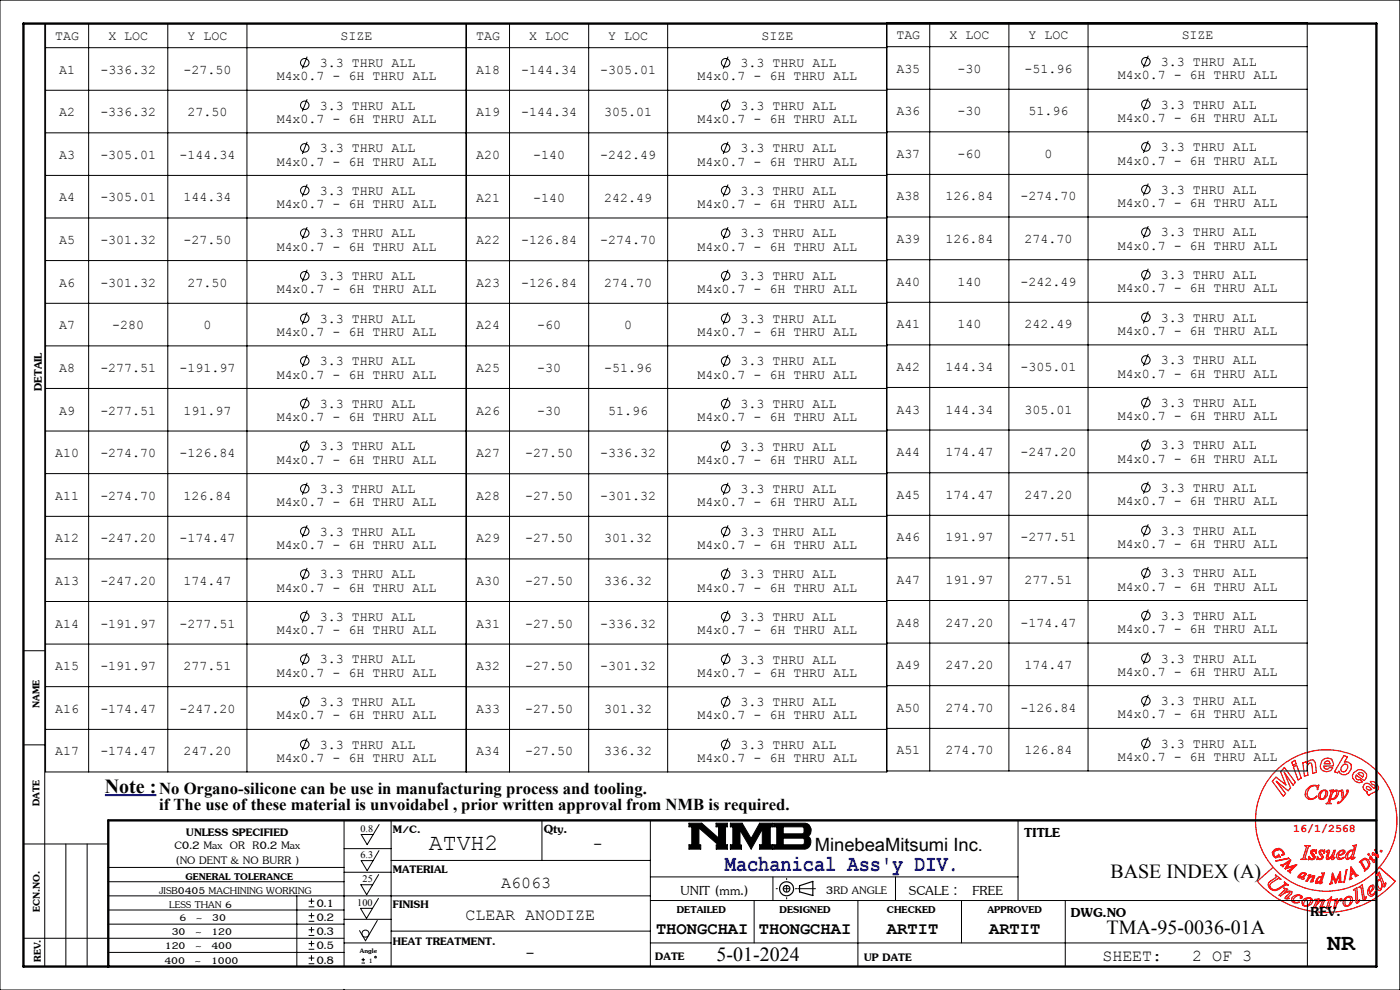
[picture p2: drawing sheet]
<svg xmlns="http://www.w3.org/2000/svg" width="297mm" height="210mm" viewBox="0 0 297 210" stroke-linecap="round" stroke-linejoin="round" font-family="sans-serif">
<g fill="none" stroke="#000" stroke-width=".21">
<path d="M0 0h297v210h-297zM9.5 5v200M9.7 5h89.1v158.8h-89.1zM9.7 19.1h89.1M9.7 10.1h89.1M18.8 5v158.8M35.6 5v158.8M52.4 5v158.8M65.2 12l-1.1 2.6M99 19.1h89.1M99 10.1h89.1M108.1 5v158.8"/>
<path d="M124.9 5v158.8M141.6 5v158.8M154.4 12l-1 2.6M188.1 18.9h89.2M188.1 9.9h89.2M188.1 5h-89.1v158.8h89.1v-159h89.2v158.7h-89.2M197.2 4.8v158.7M214 4.8v158.7M230.8 4.8v158.7M243.6 11.8l-1 2.5M9.7 28.2h89.1M9.7 37.2h89.1"/>
<path d="M65.2 21.1l-1.1 2.5M65.2 30.1l-1.1 2.6M65.2 39.1l-1.1 2.6M99 28.2h89.1M99 37.2h89.1M154.4 21.1l-1 2.5M154.4 30.1l-1 2.6M154.4 39.1l-1 2.6M188.1 28h89.2M188.1 37h89.2M243.6 20.8l-1 2.6M243.6 29.9l-1 2.5"/>
<path d="M243.6 38.9l-1 2.6M9.7 46.2h89.1M9.7 55.3h89.1M65.2 48.2l-1.1 2.5M65.2 57.2l-1.1 2.6M99 46.2h89.1M99 55.3h89.1M154.4 48.2l-1 2.5M154.4 57.2l-1 2.6M188.1 46h89.2M188.1 55.1h89.2M243.6 48l-1 2.5"/>
<path d="M243.6 57l-1 2.5M9.7 64.3h89.1M9.7 73.4h89.1M65.2 66.2l-1.1 2.6M65.2 75.3l-1.1 2.5M99 64.3h89.1M99 73.4h89.1M154.4 66.2l-1 2.6M154.4 75.3l-1 2.5M188.1 64.1h89.2M188.1 73.2h89.2M243.6 66l-1 2.6"/>
<path d="M243.6 75.1l-1 2.5M9.7 82.4h89.1M9.7 91.4h89.1M65.2 84.3l-1.1 2.6M65.2 93.4l-1.1 2.5M99 82.4h89.1M99 91.4h89.1M154.4 84.3l-1 2.6M154.4 93.4l-1 2.5M188.1 82.2h89.2M188.1 91.2h89.2M243.6 84.1l-1 2.6"/>
<path d="M243.6 93.2l-1 2.5M9.7 100.5h89.1M9.7 109.5h89.1M9.7 118.6h89.1M65.2 102.4l-1.1 2.5M65.2 111.4l-1.1 2.6M99 109.5h89.1M99 118.6h89.1M99 100.5h89.1M154.4 102.4l-1 2.6M154.4 111.4l-1 2.6M188.1 100.3h89.2"/>
<path d="M188.1 109.3h89.2M188.1 118.3h89.2M243.6 102.2l-1 2.5M243.6 111.2l-1 2.6M5 138h4.5M9.7 127.6h89.1M9.7 136.6h89.1M65.2 120.5l-1.1 2.5M65.2 129.5l-1.1 2.6M65.2 138.6l-1.1 2.5M99 127.6h89.1M99 136.6h89.1"/>
<path d="M154.4 120.5l-1 2.5M154.4 129.5l-1 2.6M154.4 138.6l-1 2.5M188.1 127.4h89.2M188.1 136.4h89.2M243.6 120.3l-1 2.5M243.6 129.3l-1 2.6M243.6 138.4l-1 2.5M5 158h4.5M9.7 145.7h89.1M9.7 154.7h89.1M65.2 147.6l-1.1 2.5"/>
<path d="M65.2 156.6l-1.1 2.6M99 154.7h89.1M99 145.7h89.1M154.4 147.6l-1 2.6M154.4 156.6l-1 2.6M188.1 145.4h89.2M188.1 154.5h89.2M243.6 147.4l-1 2.5M243.6 156.4l-1 2.6M5 179h18M14 179v26M18.5 179v26"/>
<path d="M73 174v31M80.4 174.9l-2.5 4.3-1.3-2.2h2.6M83 174v31M115 174v8.5M138 174v31M146.2 174.6h2.7l3.5 3.2v-2.4h-.5v-.8h2.4v.8h-.4v3.8h.4v.9h-2.4v-.9h.5l-4.1-3.6v3.6h.4v.9h-2.5v-.9h.6v-3.8h-.6zM154.9 174.6h2.5l1.9 3.3 1.8-3.3h2.8v.8h-.5v3.8h.5v.9h-2.8v-.9h.6v-3.3l-2.4 4.2-2.3-4v3.2h.3v.8h-2.4v-.9h.6v-3.8h-.6zM164.1 174.6l7.2 .1a1.6 1.6 0 0 1 .4 2.5l-.4 .2a1.48 1.48 0 0 1 .7 1.6 1.48 1.48 0 0 1-1.4 1.1h-6.5v-.9h.7v-3.8h-.7zM166.2 175.4h4.2l.2 .3v.9l-.3 .3h-4.1zM166.2 177.8h4.2l.2 .3v.9l-.3 .2h-4.1zM216 174v17M5 199h68"/>
<path d="M22.9 184h50.1M23 190h115M23 196h50M23 193h50M23 187h50M63 190v15M65.5 192.4h1.2M65.5 191.2h1.2M65.5 195.4h1.2M65.5 194.2h1.2M65.5 198.4h1.2M65.5 197.2h1.2"/>
<path d="M66.1 190.6v1.2M66.1 193.6v1.2M66.1 196.6v1.2M66.1 199.6v1.2M73 195h10M73 185h10M73 180h10M80 195.3l-2.5 4.3-1.2-2.2M80.3 190.6l-2.5 4.2-1.3-2.1h2.5M80.3 185.5l-2.5 4.3-1.2-2.1h2.5M80.4 180.4l-2.5 4.3-1.3-2.1h2.6M83 197.5h55"/>
<path d="M83 182.5h55M138 186h78M138 191h154M160 191v9M164 186v5M182 191v14M190 186v5M204 191v9M226 191v14M277.4 191v14M23 202h50M65.5 201.4h1.2"/>
<path d="M65.5 200.2h1.2M65.5 204.4h1.2M65.5 203.2h1.2M66.1 202.6v1.2M73 200h10M76.7 204.3h.7M76.7 203.6h.7M77 203.2v.7M138 200h139.4"/>
<circle cx="64.7" cy="13.3" r=".89"/>
<circle cx="153.9" cy="13.3" r=".9"/>
<circle cx="243.1" cy="13.1" r=".9"/>
<circle cx="64.6" cy="22.3" r=".9"/>
<circle cx="64.6" cy="31.4" r=".9"/>
<circle cx="153.9" cy="22.3" r=".9"/>
<circle cx="153.9" cy="31.4" r=".89"/>
<circle cx="243.1" cy="22.1" r=".9"/>
<circle cx="243.1" cy="31.2" r=".9"/>
<circle cx="64.7" cy="40.4" r=".89"/>
<circle cx="64.7" cy="49.4" r=".89"/>
<circle cx="64.7" cy="58.5" r=".89"/>
<circle cx="153.9" cy="58.5" r=".9"/>
<circle cx="153.9" cy="49.4" r=".89"/>
<circle cx="153.9" cy="40.4" r=".89"/>
<circle cx="243.1" cy="40.2" r=".89"/>
<circle cx="243.1" cy="49.2" r=".89"/>
<circle cx="243.1" cy="58.3" r=".89"/>
<circle cx="64.6" cy="76.6" r=".9"/>
<circle cx="64.6" cy="67.5" r=".9"/>
<circle cx="153.9" cy="67.5" r=".9"/>
<circle cx="153.9" cy="76.6" r=".89"/>
<circle cx="243.1" cy="67.3" r=".9"/>
<circle cx="243.1" cy="76.3" r=".9"/>
<circle cx="64.7" cy="94.6" r=".89"/>
<circle cx="64.7" cy="85.6" r=".89"/>
<circle cx="153.9" cy="94.6" r=".89"/>
<circle cx="153.9" cy="85.6" r=".89"/>
<circle cx="243.1" cy="94.4" r=".89"/>
<circle cx="243.1" cy="85.4" r=".89"/>
<circle cx="64.6" cy="112.7" r=".9"/>
<circle cx="64.7" cy="103.7" r=".89"/>
<circle cx="153.9" cy="103.7" r=".9"/>
<circle cx="153.9" cy="112.7" r=".9"/>
<circle cx="243.1" cy="112.5" r=".9"/>
<circle cx="243.1" cy="103.5" r=".89"/>
<circle cx="64.6" cy="121.7" r=".9"/>
<circle cx="64.6" cy="130.8" r=".9"/>
<circle cx="64.7" cy="139.8" r=".89"/>
<circle cx="153.9" cy="139.8" r=".89"/>
<circle cx="153.9" cy="121.8" r=".89"/>
<circle cx="153.9" cy="130.8" r=".89"/>
<circle cx="243.1" cy="121.5" r=".9"/>
<circle cx="243.1" cy="130.6" r=".89"/>
<circle cx="243.1" cy="139.6" r=".89"/>
<circle cx="64.7" cy="148.9" r=".89"/>
<circle cx="64.7" cy="157.9" r=".89"/>
<circle cx="153.9" cy="148.9" r=".9"/>
<circle cx="153.9" cy="157.9" r=".9"/>
<circle cx="243.1" cy="157.7" r=".9"/>
<circle cx="243.1" cy="148.6" r=".89"/>
<circle cx="77.5" cy="198.1" r=".75"/>
<circle cx="79.7" cy="203" r=".17"/>
</g>
<g fill="none" stroke="#000" stroke-width=".25">
<path d="M169.6 187.9l2.8-.9v3l-2.8-.8z"/>
<circle cx="166.9" cy="188.5" r=".7"/>
<circle cx="166.9" cy="188.5" r="1.48"/>
</g>
<g fill="none" stroke="#f00" stroke-width=".25">
<path d="M272.5 162.8l2.3 3.2-.5 .5-1.8-2.7 1.3 3.3-.5 .6-2.5-2 1.9 2.6-.5 .6-2.3-3.2 .8-.9 2.1 1.7-1.1-2.8zM274 161.7l.7-.4 .3 .7-.7 .4zM274.4 162.7l.7-.4 .9 2.7-.6 .4zM276.4 161.8l.7-.2 .1 .4 .3-.5 .5-.3h.6a2.85 2.85 0 0 1 .7 2.6l-.8 .3-.2-1.7a.46 .46 0 0 0-.5-.6l-.2 .2-.3 .5 .2 1.9-.8 .3zM276.8 179.4h1.2l-.4 .2-.7 2.1v.4l.3 .1-1.2 .1 .4-.2 .7-2.2v-.4zM277.1 167.6a1.97 1.97 0 0 1 2.2-1l.5-.1-.3 1a.77 .77 0 0 0-.5-.8 .77 .77 0 0 0-.9 .2 1.54 1.54 0 0 0-.3 2.5 1.5 1.5 0 0 0 1.6-.5 1.44 1.44 0 0 1-2.4 .1l-.1-.6zM280.1 168l.3-.3a.77 .77 0 0 1 .8-.1 .77 .77 0 0 1 .5 .6l-.2 .6-.5 .6-.6 .2-.5-.1a1.14 1.14 0 0 1 .2-1.5zM280.4 161.4l.6-.5 .7-.1 .8 .2 .4 1-.1 .5h-2l.2 .5 .4 .2 .6-.4 .8 .1-.5 .6-.9 .2-.8-.2-.4-.5-.1-.6zM280.6 167.8l.3-.1 .3 .1a1.47 1.47 0 0 1-.8 1.7l-.3-.2a1.51 1.51 0 0 1 .5-1.5zM281.1 161.6l.5-.2 .4 .1 .2 .5h-1.3zM282.1 167.7l.8-.1-.2 .4 .8-.4 .3 .1a1.35 1.35 0 0 1-1.5 1.8l-.2 .8 .3 .2h-1.1l.4-.3 .7-2.2v-.2zM283 167.9l.3-.2a.57 .57 0 0 1 .2 .8l-.3 .7-.5 .3-.4-.2 .3-1z"/>
<path d="M284.2 167.7l.6-.1 .2 1.6 .7-.9a.33 .33 0 0 0 .2-.3 .33 .33 0 0 0-.3-.3l.2-.1h.2a4.5 4.5 0 0 1-2.2 2.9v-.3h.4l.6-.6-.2-1.7zM284.8 162.4l.4-.3h.4l.3 .2v.6l-.7 .8-.4 .1-.3-.3-.1-.5zM285.1 160.3l.8 .2-.7 1.2h.8l.6 .4 .1 1-.6 .9-.7 .4-.7-.1-.4-.2-.3-.6-.2 .4-.7-.2zM287 179.4l.8-.2-.8 2.9 .5-.3-.3 .3-.5 .2 .1-.7-.3 .4-.8 .3a1.33 1.33 0 0 1 1.2-2l.2 .2 .2-.7a.23 .23 0 0 0 0-.3 .23 .23 0 0 0-.3-.1zM287.2 163.9l.9-.6a1.36 1.36 0 0 1 1.4 .4 1.36 1.36 0 0 1 .2 1.5l-.4 .4-1.6-1.2-.2 .5 .3 .4 .3 .1h.4l.5 .5-.7 .1-.8-.3-.6-.7v-.5zM288.1 164.1l.4-.2 .6 .1 .2 .3-.2 .5zM289.5 166.3a.96 .96 0 0 1 1.4 .4l.6 .5 .2-.1v-.5l-.6-.2-.4-.6h.7l.7 .6 .4 .6a1.65 1.65 0 0 1-1.5 1.3l-.6 .5-.5-.6 .2-.3-.8-.4-.2-.6zM289.9 166.9l.3-.1 .8 .7-.6 .1-.5-.3zM270.1 184a15 15 0 0 1 .9-20.8 15 15 0 0 1 20.7 0 15 15 0 0 1 .9 20.8M270.1 184a15 15 0 0 0 22.5 0M270.1 184l-3.4 2.9a19.4 19.4 0 0 0 29.3 0l-3.4-2.9M270.4 180.2l.9-.3a1.78 1.78 0 0 1 1.2 1.3l-.6 .2 .3-.4-.1-.4-.6-.4-.9 .2-.4 .4 .1 .7 .2 .2 .7-.2 .1-.3 .3 .6-.2-.1-.8 .3-.6-.6-.1-.6z"/>
<path d="M270.5 185.7l1.2 .8-.6-.1-1.1 .7a.81 .81 0 0 0-.6 .8 .81 .81 0 0 0 .7 .8 3 3 0 0 0 2.3-1l.2-.2-.1-.4 .8 .7a.46 .46 0 0 0-.7 0l-1 .6a1.38 1.38 0 0 1-1.7 .4 1.38 1.38 0 0 1-.7-1.6l1.6-1.2zM270.7 182.6l2.7-.6 .1 .1zM271.8 183.4l.3 .1 1.7-1.1-.8 1.6 2.1-.5-1.4 1.3 .1 .3-.1 .1-.5-.5 .3-.1 .9-.8-1.7 .5 .6-1.4-1.1 .7v.3zM272.4 188.4l.8 .3-.8 .7 .3-.2a1.31 1.31 0 0 1 1.4 0l-.1 .4-1 1h.5l-.8 .1-.1-.3 1.1-1.1-.1-.1-.7 .1-1.2 .8-.3-.2 1.2-1.2zM274.1 190.4l.3-.3a1.29 1.29 0 0 1 1.9 .1l-.3 .4a.25 .25 0 0 1-.2-.3 .25 .25 0 0 1 .2-.2l-.1-.1a1.15 1.15 0 0 0-1.5 1.1l.3 .3 .9-.1a1.13 1.13 0 0 1-1.5-.1l-.1-.6zM275.4 185.8l.5-.5 .5-.2 .7 .3-.6 .9 .2 .1-.2 .1h-.4l.2-.5-.8 .2-.2-.2zM276.1 185.4l.3-.2 .4 .1a.9 .9 0 0 1-1.1 .7zM276.5 190.8a1.06 1.06 0 0 1 1.2-.5 1.06 1.06 0 0 1 .8 1 1.4 1.4 0 0 1-2.2 .7l-.1-.6zM277 190.9l.4-.3 .4-.1 .3 .2a1.34 1.34 0 0 1-1.2 1.4l-.4-.2v-.3zM277.5 185.7l.6-.1-.3 .5 .4-.2 .7-.1-.5 1.1 .2 .1-.5 .1-.1-.2 .6-1a1.27 1.27 0 0 0-1.2 1h-.3l.6-1.1zM278.2 180.4l1.1-.1-.1 .7-.2-.4-.3-.2-.4 .3 .7 1.1a.91 .91 0 0 1-1.3 .5h-.1l.1-.6 .2 .3 .4 .2 .3-.1v-.4l-.5-.8zM278.9 190.8l.9-.1-.4 1 .2-.3a1.18 1.18 0 0 1 1.2-.6l.2 .3-.6 1.4 .5-.2-.7 .4-.2-.1 .5-1.6a2.24 2.24 0 0 0-1.5 1.6h-.4l.7-1.6z"/>
<path d="M279.1 181h.1M279.8 186.2h.4a.84 .84 0 0 1-.8 .9zM280 180.4l1-.1-.1 .7-.1-.4-.4-.2-.3 .3 .6 1.1a.95 .95 0 0 1-1.2 .5h-.1l.1-.6 .1 .3 .4 .2 .4-.1v-.4l-.6-.9zM280.4 185.2h.6l-.7 2h.3l-.6 .3 .1-.5-.8 .4-.2-.1a1.27 1.27 0 0 1 1.1-1.4l.2 .1 .2-.6zM281.4 180.6l.5-.3 .2 .2-.4 1.6a2.21 2.21 0 0 0 1.3-1.7h.3l-.5 1.7 .4-.3-.3 .5h-.4v-.2l.2-.8a1.22 1.22 0 0 1-1.2 1 1.52 1.52 0 0 1 .2-1.5v-.3l-.4 .3zM281.6 190.9l.4-.2 .4-.5-.1 .6h.4v.2h-.4l-.5 1.6 .6-.3-.7 .5h-.1l-.2-.3 .5-1.5h-.4zM282.7 185.2l.7 1.7 1-1.9v1.9l.3 .2-.7 .1 .1-.2v-1.3l-.7 1.6-.7-1.4-.2 1.3 .2 .2-.6 .1 .3-.3 .2-2M282.9 190.9l.8-.2-.2 1.1 1-1.2 .2 .1-.2 .4a.25 .25 0 0 0-.3-.1 .25 .25 0 0 0-.2 .2l-.5 .7-.2 .8h-.4l.4-1.7zM284 180.8a.79 .79 0 0 1 1.3-.2l-.3 .6-1.1 .3 .1 .5 .4 .1 .8-.3a1.19 1.19 0 0 1-1.4 .4 1.05 1.05 0 0 1 .2-1.4zM284.2 180.8l.6-.4 .2 .2a1.1 1.1 0 0 1-1 .8zM285.4 190.5a.86 .86 0 0 1 1.5 .1 1.39 1.39 0 0 1-1.5 1.7l-.5-.5a1.36 1.36 0 0 1 .5-1.3zM285.6 184.5h.2l-.7 2.7z"/>
<path d="M285.6 190.5l.4-.3 .3 .1a1.31 1.31 0 0 1-.4 1.8h-.4a1.34 1.34 0 0 1 .1-1.6zM286.4 180.6l.3-.2 .2 .1a1.5 1.5 0 0 1-.9 1.6 1.17 1.17 0 0 1 .4-1.5zM286.6 183.9l1.2 1.7 .3 .1-.6 .3-.2-.7-.6 .2-.1 .6 .2 .3-.5 .2zM286.7 184.4l.4 .7-.5 .3zM287.1 188.7l.8-.4 .1 3 .5-.4-.5 .7-.3-.1v-.3l-.2-2.4zM288.3 188.2l.7-.5 .5 2.9 .1 .1 .2-.5h.1l-.4 .8-.4-.2-.4-2.6zM288.5 182.8l1.1-.8 .7 .3a1.5 1.5 0 0 1-.9 2.4l.1-.2-.9-1.5-.2-.1zM288.8 182.7l.3-.3 .5-.1 .4 .3 .4 .8-.6 .9-.2-.1zM290.2 181.1h.2l.1 .3h-.3zM290.5 188.1l.6-.4 .4 .1a1.63 1.63 0 0 1-.9 1.7l.3 .3 .4-.1 .6-.8-.6 1.1-.5 .1a1.24 1.24 0 0 1-.3-2zM290.6 188.2l.4-.2a.89 .89 0 0 1-.5 1.3zM290.7 181.6l.8 1 .1-.2-.1 .6-.2-.1-.6-.9v.2h-.1z"/>
<path d="M291.5 182.6h.1M291.6 180.2h.2l.3 .5 .3 1.2-1.1-.7-.1 .2-.1-.2 .2-.3 .9 .6zM292.5 186.8l.2-.2a1.43 1.43 0 0 1 .3 1.8l-.3 .1a1.35 1.35 0 0 1-.2-1.7zM292.6 185l1.2 2.8 .2-.5v.4l-.3 .5-.5-.7v.6l-.3 .7a.47 .47 0 0 1-.7-.1 1.31 1.31 0 0 1 .6-2.2l-.2-.7a.24 .24 0 0 0-.2-.3 .24 .24 0 0 0-.3 .2zM292.8 180.4h.3l.1 .2-.3 .1z"/>
</g>
<path d="M164.6 188.5h4.4M166.9 186.3v4.4" fill="none" stroke="#000" stroke-width=".21" stroke-dasharray="15.2 1.3 1.3 1.3" stroke-dashoffset="15"/>
<path d="M169.2 188.5h3.8" fill="none" stroke="#000" stroke-width=".21" stroke-dasharray="15.2 1.3 1.3 1.3"/>
<path d="M5 5h287v200h-287zM292 174h-269v31M73 210v.1" fill="none" stroke="#000" stroke-width=".5"/>
<g fill="#000">
<path d="M146.2 174.6v.8h.6v3.8h-.6v.9h2.5v-.9h-.4v-3.6l4.1 3.6h-.5v.9h2.4v-.9h-.4v-3.8h.4v-.8h-2.4v.8h.5v2.4l-3.5-3.2zM154.9 174.6v.8h.6v3.8h-.6v.9h2.4v-.8h-.3v-3.2l2.3 4 2.4-4.2v3.3h-.6v.9h2.8v-.9h-.5v-3.8h.5v-.8h-2.8l-1.8 3.3-1.9-3.3z" fill-rule="evenodd"/>
<path d="M166.2 177.8h4.2l.2 .3v.8l-.3 .3h-4.1zM164.1 174.6v.8h.7v3.8h-.7v.9l7.1-.1 .5-.4 .3-.8v-.8l-.3-.4-.4-.2a1.49 1.49 0 0 0 .8-1.6 1.49 1.49 0 0 0-1.3-1.2zM166.2 175.4h4.1l.3 .2v1l-.3 .3h-4.1z" fill-rule="evenodd"/>
</g>
<path d="M22.2 168.7h11" fill="none" stroke="#00f" stroke-width=".45"/>
<g font-size="4.9">
<text x="91" y="180.3">ATVH2</text>
<text x="281.6" y="201.5">NR</text>
</g>
<text font-size="4.9" fill="#00f" x="153.8" y="184.8">Machanical Ass'y DIV.</text>
<g font-size="4.2">
<text x="22.2" y="168.1">Note :</text>
<text x="217.3" y="177.6">TITLE</text>
<text x="144.4" y="189.8">UNIT (mm.)</text>
<text x="192.8" y="189.8">SCALE :</text>
<text x="206.3" y="189.8">FREE</text>
<text x="235.6" y="186.3">BASE INDEX (A)</text>
<text x="227.2" y="194.4">DWG.NO</text>
<text x="278" y="194.3">REV.</text>
<text x="152" y="203.9">5-01-2024</text>
<text x="234.8" y="198.2">TMA-95-0036-01A</text>
</g>
<g font-size="3.9">
<text x="115.3" y="176.8">Qty.</text>
<text x="172.9" y="180.6">MinebeaMitsumi Inc.</text>
</g>
<g font-size="3.6">
<text x="139.2" y="198.2">THONGCHAI</text>
<text x="161" y="198.2">THONGCHAI</text>
<text x="188.2" y="198.2">ARTIT</text>
<text x="209.8" y="198.2">ARTIT</text>
</g>
<g font-size="3.5">
<text x="8.9" y="83" transform="rotate(-90 8.9 83)">DETAIL</text>
<text x="33.8" y="168.4">No Organo-silicone can be use in manufacturing process and tooling.</text>
<text x="33.8" y="171.9">if The use of these material is unvoidabel , prior written approval from NMB is required.</text>
<text x="39.5" y="177.3">UNLESS SPECIFIED</text>
<text x="83.3" y="176.7">M/C.</text>
<text x="37" y="180.2">C0.2 Max OR R0.2 Max</text>
<text x="37.2" y="183.3">(NO DENT &amp; NO BURR )</text>
<text x="83.3" y="185.2">MATERIAL</text>
<text x="125.8" y="180.2">-</text>
<text x="106.3" y="188.3">A6063</text>
<text x="175.2" y="189.7">3RD ANGLE</text>
<text x="67.1" y="192.3">0.1</text>
<text x="67.1" y="195.4">0.2</text>
<text x="83.3" y="192.6">FINISH</text>
<text x="98.7" y="195.2">CLEAR ANODIZE</text>
<text x="67.1" y="198.4">0.3</text>
<text x="67.1" y="201.3">0.5</text>
<text x="83.3" y="200.5">HEAT TREATMENT.</text>
<text x="111.4" y="203.2">-</text>
<text x="139" y="203.7">DATE</text>
<text x="183.3" y="203.9">UP DATE</text>
<text x="233.9" y="203.8">SHEET:</text>
<text x="252.9" y="203.8">2 OF 3</text>
<text x="67.1" y="204.4">0.8</text>
</g>
<g font-size="3.2">
<text x="8.4" y="150.2" transform="rotate(-90 8.4 150.2)">NAME</text>
<text x="8.4" y="171" transform="rotate(-90 8.4 171)">DATE</text>
<text x="33.8" y="189.5">JISB0405 MACHINING WORKING</text>
<text x="39.4" y="186.6">GENERAL TOLERANCE</text>
<text x="8.4" y="193.4" transform="rotate(-90 8.4 193.4)">ECN.NO.</text>
<text x="35.9" y="192.7">LESS THAN 6</text>
<text x="38.1" y="195.3">6 ~ 30</text>
<text x="143.6" y="193.7">DETAILED</text>
<text x="165.4" y="193.7">DESIGNED</text>
<text x="188.2" y="193.7">CHECKED</text>
<text x="209.5" y="193.7">APPROVED</text>
<text x="35" y="201.3">120 ~ 400</text>
<text x="36.4" y="198.3">30 ~ 120</text>
<text x="8.7" y="204.1" transform="rotate(-90 8.7 204.1)">REV.</text>
<text x="34.9" y="204.5">400 ~ 1000</text>
</g>
<g font-size="2.8">
<text x="11.7" y="8.5">TAG</text>
<text x="23" y="8.5">X LOC</text>
<text x="39.8" y="8.5">Y LOC</text>
<text x="72.2" y="8.5">SIZE</text>
<text x="101" y="8.5">TAG</text>
<text x="112.3" y="8.5">X LOC</text>
<text x="129" y="8.5">Y LOC</text>
<text x="161.5" y="8.5">SIZE</text>
<text x="190.2" y="8.3">TAG</text>
<text x="201.4" y="8.3">X LOC</text>
<text x="218.2" y="8.3">Y LOC</text>
<text x="250.7" y="8.3">SIZE</text>
<text x="12.6" y="15.6">A1</text>
<text x="21.3" y="15.6">-336.32</text>
<text x="38.9" y="15.6">-27.50</text>
<text x="58.7" y="17">M4x0.7 - 6H THRU ALL</text>
<text x="67.8" y="14.2">3.3 THRU ALL</text>
<text x="101" y="15.6">A18</text>
<text x="110.6" y="15.6">-144.34</text>
<text x="127.4" y="15.6">-305.01</text>
<text x="148" y="17">M4x0.7 - 6H THRU ALL</text>
<text x="157.1" y="14.2">3.3 THRU ALL</text>
<text x="190.2" y="15.4">A35</text>
<text x="203.1" y="15.4">-30</text>
<text x="217.4" y="15.4">-51.96</text>
<text x="237.1" y="16.8">M4x0.7 - 6H THRU ALL</text>
<text x="246.3" y="14">3.3 THRU ALL</text>
<text x="67.8" y="23.2">3.3 THRU ALL</text>
<text x="157.1" y="23.3">3.3 THRU ALL</text>
<text x="246.3" y="23">3.3 THRU ALL</text>
<text x="12.6" y="24.7">A2</text>
<text x="21.3" y="24.7">-336.32</text>
<text x="39.8" y="24.7">27.50</text>
<text x="58.7" y="26.1">M4x0.7 - 6H THRU ALL</text>
<text x="101" y="24.7">A19</text>
<text x="110.6" y="24.7">-144.34</text>
<text x="128.2" y="24.7">305.01</text>
<text x="148" y="26.1">M4x0.7 - 6H THRU ALL</text>
<text x="190.2" y="24.5">A36</text>
<text x="203.1" y="24.5">-30</text>
<text x="218.2" y="24.5">51.96</text>
<text x="237.1" y="25.9">M4x0.7 - 6H THRU ALL</text>
<text x="12.6" y="33.7">A3</text>
<text x="21.3" y="33.7">-305.01</text>
<text x="38.1" y="33.7">-144.34</text>
<text x="58.7" y="35.1">M4x0.7 - 6H THRU ALL</text>
<text x="67.8" y="32.3">3.3 THRU ALL</text>
<text x="101" y="33.7">A20</text>
<text x="113.1" y="33.7">-140</text>
<text x="127.4" y="33.7">-242.49</text>
<text x="148" y="35.1">M4x0.7 - 6H THRU ALL</text>
<text x="157.1" y="32.3">3.3 THRU ALL</text>
<text x="190.2" y="33.5">A37</text>
<text x="203.1" y="33.5">-60</text>
<text x="221.6" y="33.5">0</text>
<text x="237.1" y="34.9">M4x0.7 - 6H THRU ALL</text>
<text x="246.3" y="32.1">3.3 THRU ALL</text>
<text x="67.8" y="41.3">3.3 THRU ALL</text>
<text x="157.1" y="41.3">3.3 THRU ALL</text>
<text x="246.3" y="41.1">3.3 THRU ALL</text>
<text x="12.6" y="42.7">A4</text>
<text x="21.3" y="42.7">-305.01</text>
<text x="38.9" y="42.7">144.34</text>
<text x="58.7" y="44.1">M4x0.7 - 6H THRU ALL</text>
<text x="101" y="42.7">A21</text>
<text x="113.1" y="42.7">-140</text>
<text x="128.2" y="42.7">242.49</text>
<text x="148" y="44.2">M4x0.7 - 6H THRU ALL</text>
<text x="190.2" y="42.5">A38</text>
<text x="200.6" y="42.5">126.84</text>
<text x="216.5" y="42.5">-274.70</text>
<text x="237.1" y="43.9">M4x0.7 - 6H THRU ALL</text>
<text x="12.6" y="51.8">A5</text>
<text x="21.3" y="51.8">-301.32</text>
<text x="38.9" y="51.8">-27.50</text>
<text x="58.7" y="53.2">M4x0.7 - 6H THRU ALL</text>
<text x="67.8" y="50.4">3.3 THRU ALL</text>
<text x="101" y="51.8">A22</text>
<text x="110.6" y="51.8">-126.84</text>
<text x="127.4" y="51.8">-274.70</text>
<text x="148" y="53.2">M4x0.7 - 6H THRU ALL</text>
<text x="157.1" y="50.4">3.3 THRU ALL</text>
<text x="190.2" y="51.6">A39</text>
<text x="200.6" y="51.6">126.84</text>
<text x="217.4" y="51.6">274.70</text>
<text x="237.1" y="53">M4x0.7 - 6H THRU ALL</text>
<text x="246.3" y="50.2">3.3 THRU ALL</text>
<text x="67.8" y="59.4">3.3 THRU ALL</text>
<text x="157.1" y="59.4">3.3 THRU ALL</text>
<text x="246.3" y="59.2">3.3 THRU ALL</text>
<text x="12.6" y="60.8">A6</text>
<text x="21.3" y="60.8">-301.32</text>
<text x="39.8" y="60.8">27.50</text>
<text x="58.7" y="62.2">M4x0.7 - 6H THRU ALL</text>
<text x="101" y="60.8">A23</text>
<text x="110.6" y="60.8">-126.84</text>
<text x="128.2" y="60.8">274.70</text>
<text x="148" y="62.2">M4x0.7 - 6H THRU ALL</text>
<text x="190.2" y="60.6">A40</text>
<text x="203.1" y="60.6">140</text>
<text x="216.5" y="60.6">-242.49</text>
<text x="237.1" y="62">M4x0.7 - 6H THRU ALL</text>
<text x="12.6" y="69.8">A7</text>
<text x="23.8" y="69.8">-280</text>
<text x="43.1" y="69.8">0</text>
<text x="58.7" y="71.3">M4x0.7 - 6H THRU ALL</text>
<text x="67.8" y="68.4">3.3 THRU ALL</text>
<text x="101" y="69.9">A24</text>
<text x="114" y="69.9">-60</text>
<text x="132.4" y="69.9">0</text>
<text x="148" y="71.3">M4x0.7 - 6H THRU ALL</text>
<text x="157.1" y="68.4">3.3 THRU ALL</text>
<text x="190.2" y="69.6">A41</text>
<text x="203.1" y="69.6">140</text>
<text x="217.4" y="69.6">242.49</text>
<text x="237.1" y="71.1">M4x0.7 - 6H THRU ALL</text>
<text x="246.3" y="68.2">3.3 THRU ALL</text>
<text x="67.8" y="77.5">3.3 THRU ALL</text>
<text x="157.1" y="77.5">3.3 THRU ALL</text>
<text x="246.3" y="77.3">3.3 THRU ALL</text>
<text x="12.6" y="78.9">A8</text>
<text x="21.3" y="78.9">-277.51</text>
<text x="38.1" y="78.9">-191.97</text>
<text x="58.7" y="80.3">M4x0.7 - 6H THRU ALL</text>
<text x="101" y="78.9">A25</text>
<text x="114" y="78.9">-30</text>
<text x="128.2" y="78.9">-51.96</text>
<text x="148" y="80.3">M4x0.7 - 6H THRU ALL</text>
<text x="190.2" y="78.7">A42</text>
<text x="200.6" y="78.7">144.34</text>
<text x="216.5" y="78.7">-305.01</text>
<text x="237.1" y="80.1">M4x0.7 - 6H THRU ALL</text>
<text x="12.6" y="87.9">A9</text>
<text x="21.3" y="87.9">-277.51</text>
<text x="38.9" y="87.9">191.97</text>
<text x="58.7" y="89.3">M4x0.7 - 6H THRU ALL</text>
<text x="67.8" y="86.5">3.3 THRU ALL</text>
<text x="101" y="87.9">A26</text>
<text x="114" y="87.9">-30</text>
<text x="129" y="87.9">51.96</text>
<text x="148" y="89.3">M4x0.7 - 6H THRU ALL</text>
<text x="157.1" y="86.5">3.3 THRU ALL</text>
<text x="190.2" y="87.7">A43</text>
<text x="200.6" y="87.7">144.34</text>
<text x="217.4" y="87.7">305.01</text>
<text x="237.1" y="89.1">M4x0.7 - 6H THRU ALL</text>
<text x="246.3" y="86.3">3.3 THRU ALL</text>
<text x="67.8" y="95.6">3.3 THRU ALL</text>
<text x="157.1" y="95.6">3.3 THRU ALL</text>
<text x="246.3" y="95.3">3.3 THRU ALL</text>
<text x="11.7" y="97">A10</text>
<text x="21.3" y="97">-274.70</text>
<text x="38.1" y="97">-126.84</text>
<text x="58.7" y="98.4">M4x0.7 - 6H THRU ALL</text>
<text x="101" y="97">A27</text>
<text x="111.4" y="97">-27.50</text>
<text x="127.4" y="97">-336.32</text>
<text x="148" y="98.4">M4x0.7 - 6H THRU ALL</text>
<text x="190.2" y="96.8">A44</text>
<text x="200.6" y="96.8">174.47</text>
<text x="216.5" y="96.8">-247.20</text>
<text x="237.1" y="98.2">M4x0.7 - 6H THRU ALL</text>
<text x="11.7" y="106">A11</text>
<text x="21.3" y="106">-274.70</text>
<text x="38.9" y="106">126.84</text>
<text x="58.7" y="107.4">M4x0.7 - 6H THRU ALL</text>
<text x="67.8" y="104.6">3.3 THRU ALL</text>
<text x="101" y="106">A28</text>
<text x="111.4" y="106">-27.50</text>
<text x="127.4" y="106">-301.32</text>
<text x="148" y="107.4">M4x0.7 - 6H THRU ALL</text>
<text x="157.1" y="104.6">3.3 THRU ALL</text>
<text x="190.2" y="105.8">A45</text>
<text x="200.6" y="105.8">174.47</text>
<text x="217.4" y="105.8">247.20</text>
<text x="237.1" y="107.2">M4x0.7 - 6H THRU ALL</text>
<text x="246.3" y="104.4">3.3 THRU ALL</text>
<text x="67.8" y="113.6">3.3 THRU ALL</text>
<text x="157.1" y="113.6">3.3 THRU ALL</text>
<text x="246.3" y="113.4">3.3 THRU ALL</text>
<text x="11.7" y="115">A12</text>
<text x="21.3" y="115">-247.20</text>
<text x="38.1" y="115">-174.47</text>
<text x="58.7" y="116.5">M4x0.7 - 6H THRU ALL</text>
<text x="101" y="115.1">A29</text>
<text x="111.4" y="115.1">-27.50</text>
<text x="128.2" y="115.1">301.32</text>
<text x="148" y="116.5">M4x0.7 - 6H THRU ALL</text>
<text x="190.2" y="114.8">A46</text>
<text x="200.6" y="114.8">191.97</text>
<text x="216.5" y="114.8">-277.51</text>
<text x="237.1" y="116.2">M4x0.7 - 6H THRU ALL</text>
<text x="11.7" y="124.1">A13</text>
<text x="21.3" y="124.1">-247.20</text>
<text x="38.9" y="124.1">174.47</text>
<text x="58.7" y="125.5">M4x0.7 - 6H THRU ALL</text>
<text x="67.8" y="122.7">3.3 THRU ALL</text>
<text x="101" y="124.1">A30</text>
<text x="111.4" y="124.1">-27.50</text>
<text x="128.2" y="124.1">336.32</text>
<text x="148" y="125.5">M4x0.7 - 6H THRU ALL</text>
<text x="157.1" y="122.7">3.3 THRU ALL</text>
<text x="190.2" y="123.9">A47</text>
<text x="200.6" y="123.9">191.97</text>
<text x="217.4" y="123.9">277.51</text>
<text x="237.1" y="125.3">M4x0.7 - 6H THRU ALL</text>
<text x="246.3" y="122.5">3.3 THRU ALL</text>
<text x="67.8" y="131.7">3.3 THRU ALL</text>
<text x="157.1" y="131.7">3.3 THRU ALL</text>
<text x="246.3" y="131.5">3.3 THRU ALL</text>
<text x="11.7" y="133.1">A14</text>
<text x="21.3" y="133.1">-191.97</text>
<text x="38.1" y="133.1">-277.51</text>
<text x="58.7" y="134.5">M4x0.7 - 6H THRU ALL</text>
<text x="101" y="133.1">A31</text>
<text x="111.4" y="133.1">-27.50</text>
<text x="127.4" y="133.1">-336.32</text>
<text x="148" y="134.5">M4x0.7 - 6H THRU ALL</text>
<text x="190.2" y="132.9">A48</text>
<text x="200.6" y="132.9">247.20</text>
<text x="216.5" y="132.9">-174.47</text>
<text x="237.1" y="134.3">M4x0.7 - 6H THRU ALL</text>
<text x="11.7" y="142.2">A15</text>
<text x="21.3" y="142.2">-191.97</text>
<text x="38.9" y="142.2">277.51</text>
<text x="58.7" y="143.6">M4x0.7 - 6H THRU ALL</text>
<text x="67.8" y="140.7">3.3 THRU ALL</text>
<text x="101" y="142.2">A32</text>
<text x="111.4" y="142.2">-27.50</text>
<text x="127.4" y="142.2">-301.32</text>
<text x="148" y="143.6">M4x0.7 - 6H THRU ALL</text>
<text x="157.1" y="140.8">3.3 THRU ALL</text>
<text x="190.2" y="141.9">A49</text>
<text x="200.6" y="141.9">247.20</text>
<text x="217.4" y="141.9">174.47</text>
<text x="237.1" y="143.4">M4x0.7 - 6H THRU ALL</text>
<text x="246.3" y="140.5">3.3 THRU ALL</text>
<text x="67.8" y="149.8">3.3 THRU ALL</text>
<text x="157.1" y="149.8">3.3 THRU ALL</text>
<text x="246.3" y="149.6">3.3 THRU ALL</text>
<text x="11.7" y="151.2">A16</text>
<text x="21.3" y="151.2">-174.47</text>
<text x="38.1" y="151.2">-247.20</text>
<text x="58.7" y="152.6">M4x0.7 - 6H THRU ALL</text>
<text x="101" y="151.2">A33</text>
<text x="111.4" y="151.2">-27.50</text>
<text x="128.2" y="151.2">301.32</text>
<text x="148" y="152.6">M4x0.7 - 6H THRU ALL</text>
<text x="190.2" y="151">A50</text>
<text x="200.6" y="151">274.70</text>
<text x="216.5" y="151">-126.84</text>
<text x="237.1" y="152.4">M4x0.7 - 6H THRU ALL</text>
<text x="11.7" y="160.2">A17</text>
<text x="21.3" y="160.2">-174.47</text>
<text x="38.9" y="160.2">247.20</text>
<text x="58.7" y="161.6">M4x0.7 - 6H THRU ALL</text>
<text x="67.8" y="158.8">3.3 THRU ALL</text>
<text x="101" y="160.2">A34</text>
<text x="111.4" y="160.2">-27.50</text>
<text x="128.2" y="160.2">336.32</text>
<text x="148" y="161.7">M4x0.7 - 6H THRU ALL</text>
<text x="157.1" y="158.8">3.3 THRU ALL</text>
<text x="190.2" y="160">A51</text>
<text x="200.6" y="160">274.70</text>
<text x="217.4" y="160">126.84</text>
<text x="237.1" y="161.4">M4x0.7 - 6H THRU ALL</text>
<text x="246.3" y="158.6">3.3 THRU ALL</text>
</g>
<text font-size="2.5" fill="#f00" x="274.3" y="176.5">16/1/2568</text>
<g font-size="2.1">
<text x="76.5" y="176.5">0.8</text>
<text x="76.5" y="182">6.3</text>
<text x="76.9" y="187.1">25</text>
<text x="75.8" y="192.2">100</text>
<text x="76.4" y="202.2">Angle</text>
<text x="78.2" y="204.3">1</text>
</g>
</svg>
